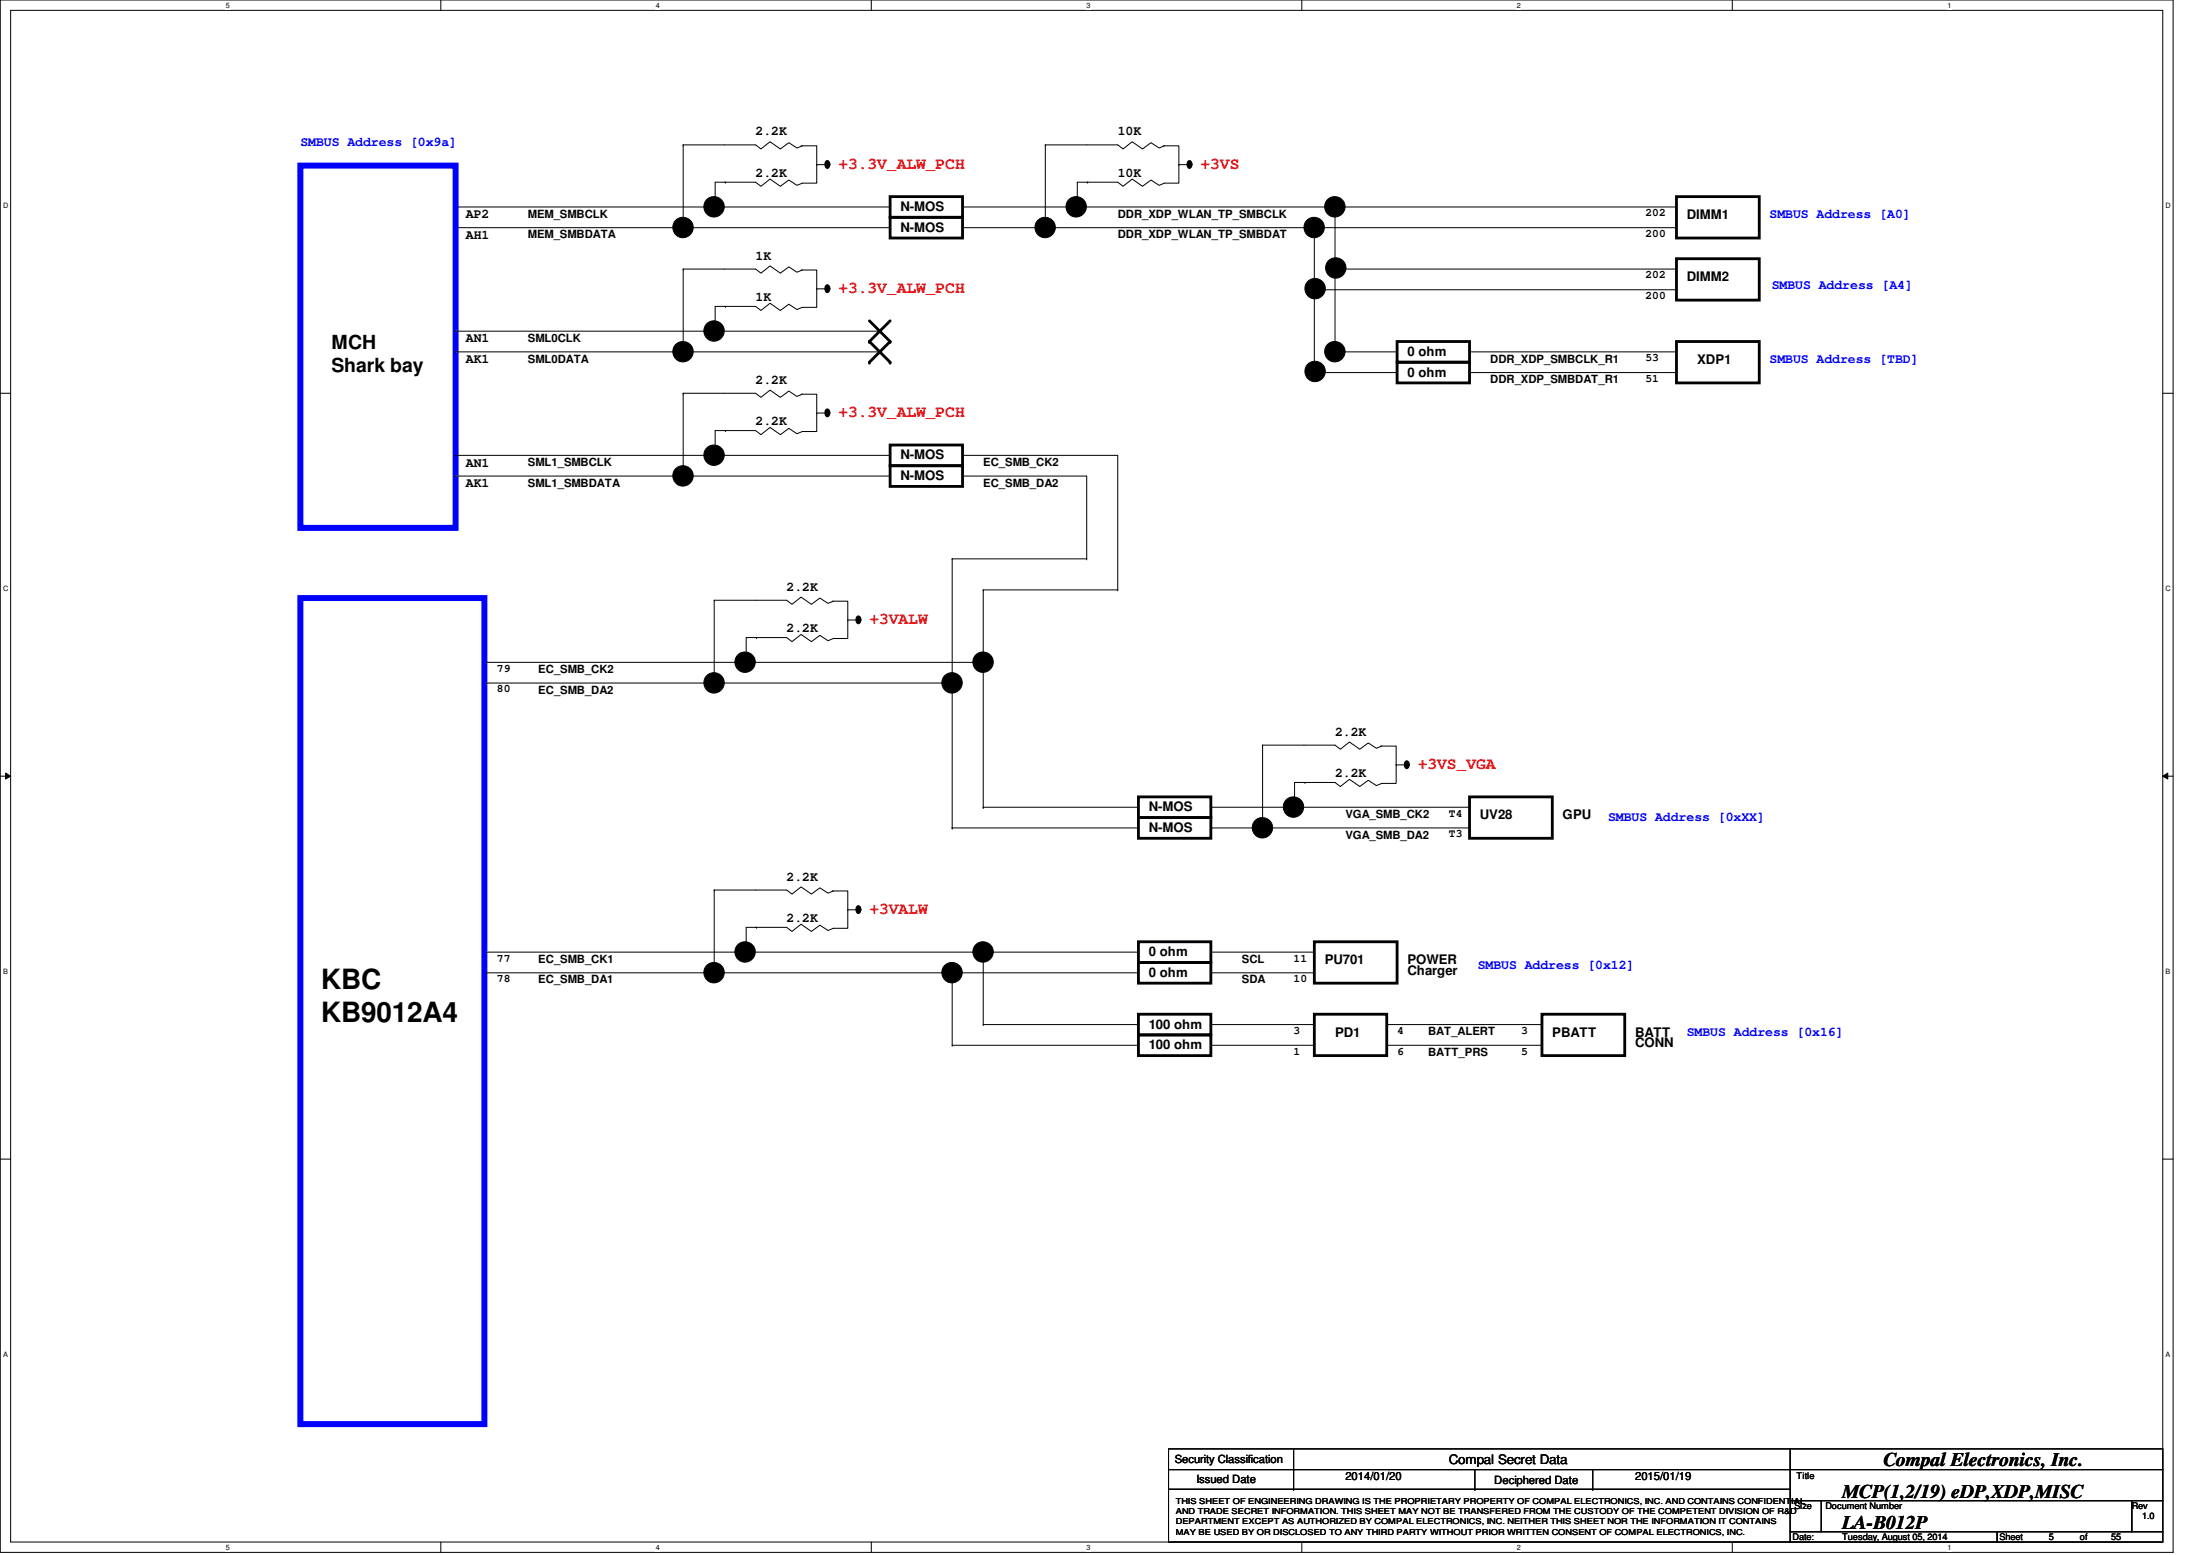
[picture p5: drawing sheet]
<svg xmlns="http://www.w3.org/2000/svg" width="297mm" height="210mm" viewBox="0 0 297 210" stroke-linecap="round" stroke-linejoin="round" font-family="sans-serif">
<path d="M0 0h293.4v209.5h-293.4zM1.4 1.4h290.6v206.8h-290.6z" fill="none" stroke="#000" stroke-width=".14"/>
<g fill="#fff">
<path d="M30.5 .2h.5v1.1h-.5z"/>
<path d="M30.5 208.3h.5v1.1h-.5z"/>
</g>
<path d="M59.5 0v1.4M59.5 208.2v1.3" fill="none" stroke="#000" stroke-width=".14"/>
<g fill="#fff">
<path d="M88.6 .2h.5v1.1h-.5z"/>
<path d="M88.6 208.3h.5v1.1h-.5z"/>
</g>
<path d="M117.6 0v1.4M117.6 208.2v1.3" fill="none" stroke="#000" stroke-width=".14"/>
<g fill="#fff">
<path d="M146.7 .2h.5v1.1h-.5z"/>
<path d="M146.7 208.3h.5v1.1h-.5z"/>
</g>
<path d="M175.8 0v1.4M175.8 208.2v1.3" fill="none" stroke="#000" stroke-width=".14"/>
<g fill="#fff">
<path d="M204.8 .2h.6v1.1h-.6z"/>
<path d="M204.8 208.3h.6v1.1h-.6z"/>
</g>
<path d="M233.9 0v1.4M233.9 208.2v1.3" fill="none" stroke="#000" stroke-width=".14"/>
<g fill="#fff">
<path d="M262.9 .2h.6v1.1h-.6z"/>
<path d="M262.9 208.3h.6v1.1h-.6z"/>
<path d="M.4 27.2h.7v1.1h-.7z"/>
<path d="M292.4 27.2h.7v1.1h-.7z"/>
<path d="M.4 78.9h.7v1.1h-.7z"/>
<path d="M292.4 78.9h.7v1.1h-.7z"/>
</g>
<path d="M0 53.1h1.4M292 53.1h1.4" fill="none" stroke="#000" stroke-width=".14"/>
<g fill="#fff">
<path d="M.4 130.6h.7v1.1h-.7z"/>
<path d="M292.4 130.6h.6v1.1h-.6z"/>
</g>
<path d="M0 104.8h1.4M.8 104.4l.6 .4-.6 .4zM292 104.8l.7-.4v.8zM292 104.8h1.4" fill="none" stroke="#000" stroke-width=".14"/>
<path d="M.8 104.4l.6 .4-.6 .4zM292 104.8l.7-.4v.8z" fill="#000"/>
<g fill="#fff">
<path d="M.4 182.3h.7v1.1h-.7z"/>
<path d="M292.4 182.3h.6v1.1h-.6z"/>
</g>
<g fill="none" stroke="#000" stroke-width=".14">
<path d="M92.2 19.6h.1M92.2 19.6h9.8l.7 .5 1.3-1 1.4 1 1.1-.8 1.1 .7 .7-.3M92.2 19.6v11.1M108.2 19.7h2.1v5h-2l-.7 .3-1.1-.7-1.1 .8-1.4-.9-1.3 .9-.7-.5h-5.4v2.7M141.1 19.6h.1M141.1 19.6h9.8l.7 .5 1.3-1 1.4 1 1.1-.8 1.1 .7 .7-.3M141.1 19.6v11.1M157.1 19.7h2.1v5h-2l-.7 .3-1.1-.7-1.1 .8-1.4-.9-1.3 .9-.7-.5h-5.4v2.7M61.5 27.9h.1M61.5 30.7h.1M61.5 27.9h58.7M61.5 30.7h58.7"/>
<path d="M92.2 30.7h.1M92.2 36.3h9.8l.7 .6 1.3-1 1.4 1 1.1-.9 1.1 .7 .7-.3M92.2 36.3h.1M92.2 36.3v11.2M96.4 27.9h.1M96.6 27.3h.1M98 24.6h.1M108.2 36.4h2.1v5.1h-2l-.7 .3-1.1-.7-1.1 .8-1.4-1-1.3 1-.7-.5h-5.4v2.6M110.3 22.2h.1M110.3 39h.1M110.3 22.2h1.8M110.3 39h1.8"/>
<path d="M111.5 21.7h.2a.58 .58 0 0 1 .4 .5 .58 .58 0 0 1-.4 .5 .61 .61 0 0 1-.2-1zM111.5 38.5l.2-.1a.58 .58 0 0 1 .4 .6 .58 .58 0 0 1-.4 .5 .61 .61 0 0 1-.2-1zM130 27.9h.1M130 30.7h.1M130 27.9h96.4M130 30.7h96.4M141.1 30.7h.1M145.5 27.3h.1M146.9 24.6h.1M159.2 22.2h.1M159.2 22.2h1.8M160.4 21.7h.2a.58 .58 0 0 1 .3 .5 .58 .58 0 0 1-.3 .5 .61 .61 0 0 1-.2-1z"/>
<path d="M177.5 32.1v17.3M177.5 39.1h48.9M180.3 27.9v20.1M180.3 36.3h46.1M226.4 36.3h.1M226.4 39.1h.1M226.4 27.9h.1M226.4 30.7h.1M61.5 47.5h.1M61.5 44.7h.1M61.5 47.5h57.3M61.5 44.7h57.3"/>
<path d="M92.2 47.5h.1M92.2 53.1h9.8l.7 .5 1.3-.9 1.4 .9 1.1-.8 1.1 .7 .7-.3M92.2 53.1h.1M92.2 53.1v11.2M96.6 44h.1M98 41.4h.1M98 58.1h.1M108.2 53.2h2.1v5.1h-2l-.7 .2-1.1-.7-1.1 .9-1.4-1-1.3 1-.7-.6h-5.4v2.7M110.3 55.8h.1M110.3 55.8h1.8M111.5 55.3l.2-.1a.58 .58 0 0 1 .4 .5 .58 .58 0 0 1-.4 .6 .61 .61 0 0 1-.2-1zM177.5 49.4h.1"/>
<path d="M177.5 50.3h.1M177.5 50.3h11.1M180.3 48h.1M180.3 47.5h8.3M188.6 47.5h.1M198.4 47.5h28M198.4 50.3h28M226.4 50.3h.1M226.4 47.5h.1M61.5 64.3h.1M61.5 61.5h.1M61.5 64.3h58.7"/>
<path d="M61.5 61.5h58.7M92.2 64.3h.1M96.4 61.5h.1M96.6 60.8h.1M128.6 75.4h.1M128.6 75.4v36.4M128.6 75.4h18.1M130 61.5h.1M130 64.3h.1M130 64.3h16.7v11.1M130 61.5h20.9v18.1M132.8 79.6h.1"/>
<path d="M132.8 79.6v29.4M132.8 79.6h18.1M146.7 75.4h.1M150.9 79.6h.1M65.7 92.2h.1M65.7 89.4h.1M65.7 92.2h62.9M65.7 89.4h67.1M96.4 81h9.8l.7 .6 1.3-1 1.4 1 1.1-.9 1.1 .7 .7-.2M96.4 81h.1M96.4 92.2h.1M96.4 81v11.2"/>
<path d="M100.6 89.4h.1M100.7 88.7h.1M102.1 86.1h.1M112.3 81.2h2.2v5h-2l-.7 .3-1.1-.7-1.1 .8-1.4-1-1.3 1-.7-.5h-5.5v2.6M114.5 83.7h.1M114.5 83.7h1.8M115.7 83.2l.2-.1a.58 .58 0 0 1 .3 .6 .58 .58 0 0 1-.3 .5 .61 .61 0 0 1-.2-1zM128.6 92.2h.1M132.8 89.4h.1M128.6 111.8h.1M128.6 111.8h25.1M132.8 109h.1"/>
<path d="M132.8 109h20.9M163.5 109h34.9M163.5 111.8h34.9M170.5 100.6h9.8l.7 .5 1.2-.9 1.4 .9 1.1-.8 1.1 .7 .8-.3M170.5 100.6h.1M170.5 111.8h.1M170.5 100.6v11.2M174.7 109h.1M174.8 108.3h.1M176.2 105.6h.1M186.4 100.7h2.1v5h-1.9l-.8 .3-1.1-.7-1.1 .9-1.4-1-1.2 1-.7-.6h-5.5v2.7M188.5 103.3h.1"/>
<path d="M188.5 103.3h1.8M189.8 102.8l.1-.1a.58 .58 0 0 1 .4 .5 .58 .58 0 0 1-.4 .6 .61 .61 0 0 1-.1-1zM198.4 109h.1M198.4 111.8h.1M65.7 131.3h.1M65.7 128.5h.1M65.7 131.3h88M65.7 128.5h88M96.4 120.1h9.8l.7 .6 1.3-1 1.4 1 1.1-.9 1.1 .8 .7-.3M96.4 120.1h.1M96.4 131.3h.1M96.4 120.1v11.2"/>
<path d="M100.6 128.5h.1M100.7 127.8h.1M102.1 125.2h.1M112.3 120.3h2.2v5h-2l-.7 .3-1.1-.7-1.1 .8-1.4-.9-1.3 .9-.7-.5h-5.5v2.6M114.5 122.8h.1M114.5 122.8h1.8M115.7 122.3h.2a.58 .58 0 0 1 .3 .5 .58 .58 0 0 1-.3 .5 .61 .61 0 0 1-.2-1zM128.6 131.3v9.8M132.8 138.3h.1M132.8 128.5v9.8M132.8 138.3h20.9M153.7 138.3h.1"/>
<path d="M153.7 128.5h.1M153.7 131.3h.1M163.5 131.3h14M163.5 128.5h14M163.5 138.3h14M177.5 138.3h.1M177.5 128.5h.1M177.5 131.3h.1M187.2 138.3h21M208.2 138.3h.1M0 156.5h1.4M128.6 141.1h.1"/>
<path d="M128.6 141.1h25.1M153.7 141.1h.1M163.5 141.1h14M177.5 141.1h.1M187.2 141.1h21M208.2 141.1h.1M292 156.5h1.4M157.8 195.6h83.9v2.8h-83.9zM157.8 198.4h83.9v2.6h-83.9zM174.7 198.4h.1M174.7 195.6v5.4M199.1 198.4v2.6"/>
<path d="M215 198.4v2.6M241.7 195.6h50.3v2.8h-50.3zM241.7 198.4h50.3v4.2h-50.3zM157.8 201h83.9v7.2h-83.9zM174.7 201h.1M199.1 201h.1M215 201h.1M241.7 202.6h4.2v4.2h-4.2zM241.7 206.8h28v1.4h-28zM245.9 202.6h41.9v4.2h-41.9zM269.7 206.8h22.3v1.4h-22.3zM287.8 202.6h4.2v4.2h-4.2z"/>
<circle cx="92.2" cy="30.7" r="1.38"/>
<circle cx="96.4" cy="27.9" r="1.38"/>
<circle cx="141.1" cy="30.7" r="1.38"/>
<circle cx="145.3" cy="27.9" r="1.38"/>
<circle cx="177.4" cy="30.7" r="1.38"/>
<circle cx="177.6" cy="39" r="1.38"/>
<circle cx="180.2" cy="27.9" r="1.38"/>
<circle cx="180.4" cy="36.2" r="1.38"/>
<circle cx="92.2" cy="47.5" r="1.38"/>
<circle cx="96.4" cy="44.7" r="1.38"/>
<circle cx="177.6" cy="50.1" r="1.38"/>
<circle cx="180.2" cy="47.5" r="1.38"/>
<circle cx="92.2" cy="64.2" r="1.38"/>
<circle cx="96.4" cy="61.4" r="1.38"/>
<circle cx="96.4" cy="92.2" r="1.38"/>
<circle cx="100.6" cy="89.4" r="1.38"/>
<circle cx="128.5" cy="92.2" r="1.38"/>
<circle cx="132.7" cy="89.4" r="1.38"/>
<circle cx="170.4" cy="111.7" r="1.38"/>
<circle cx="174.6" cy="108.9" r="1.38"/>
<circle cx="96.4" cy="131.3" r="1.38"/>
<circle cx="100.6" cy="128.5" r="1.38"/>
<circle cx="128.5" cy="131.3" r="1.38"/>
<circle cx="132.7" cy="128.5" r="1.38"/>
</g>
<g fill="#000">
<path d="M111.5 21.7h.2a.58 .58 0 0 1 .4 .5 .58 .58 0 0 1-.4 .5 .61 .61 0 0 1-.2-1z" fill-rule="evenodd"/>
<path d="M111.5 38.5l.2-.1a.58 .58 0 0 1 .4 .6 .58 .58 0 0 1-.4 .5 .61 .61 0 0 1-.2-1z" fill-rule="evenodd"/>
<path d="M160.4 21.7h.2a.58 .58 0 0 1 .3 .5 .58 .58 0 0 1-.3 .5 .61 .61 0 0 1-.2-1z" fill-rule="evenodd"/>
<path d="M111.5 55.3l.2-.1a.58 .58 0 0 1 .4 .5 .58 .58 0 0 1-.4 .6 .61 .61 0 0 1-.2-1z" fill-rule="evenodd"/>
<path d="M115.7 83.2l.2-.1a.58 .58 0 0 1 .3 .6 .58 .58 0 0 1-.3 .5 .61 .61 0 0 1-.2-1z" fill-rule="evenodd"/>
<path d="M189.8 102.8l.1-.1a.58 .58 0 0 1 .4 .5 .58 .58 0 0 1-.4 .6 .61 .61 0 0 1-.1-1z" fill-rule="evenodd"/>
<path d="M115.7 122.3h.2a.58 .58 0 0 1 .3 .5 .58 .58 0 0 1-.3 .5 .61 .61 0 0 1-.2-1z" fill-rule="evenodd"/>
<circle cx="92.2" cy="30.7" r="1.38"/>
<circle cx="96.4" cy="27.9" r="1.38"/>
<circle cx="141.1" cy="30.7" r="1.38"/>
<circle cx="145.3" cy="27.9" r="1.38"/>
<circle cx="177.4" cy="30.7" r="1.38"/>
<circle cx="177.6" cy="39" r="1.38"/>
<circle cx="180.2" cy="27.9" r="1.38"/>
<circle cx="180.4" cy="36.2" r="1.38"/>
<circle cx="92.2" cy="47.5" r="1.38"/>
<circle cx="96.4" cy="44.7" r="1.38"/>
<circle cx="177.6" cy="50.1" r="1.38"/>
<circle cx="180.2" cy="47.5" r="1.38"/>
<circle cx="92.2" cy="64.2" r="1.38"/>
<circle cx="96.4" cy="61.4" r="1.38"/>
<circle cx="96.4" cy="92.2" r="1.38"/>
<circle cx="100.6" cy="89.4" r="1.38"/>
<circle cx="128.5" cy="92.2" r="1.38"/>
<circle cx="132.7" cy="89.4" r="1.38"/>
<circle cx="170.4" cy="111.7" r="1.38"/>
<circle cx="174.6" cy="108.9" r="1.38"/>
<circle cx="96.4" cy="131.3" r="1.38"/>
<circle cx="100.6" cy="128.5" r="1.38"/>
<circle cx="128.5" cy="131.3" r="1.38"/>
<circle cx="132.7" cy="128.5" r="1.38"/>
</g>
<g fill="none" stroke="#000" stroke-width=".38">
<path d="M120.2 26.5h9.8v2.8h-9.8zM120.2 29.3h9.8v2.8h-9.8zM226.4 34.9h11.1v5.6h-11.1zM226.4 26.5h11.1v5.6h-11.1zM117.4 43.3l2.8 2.8-2.8 2.8M120.2 43.3l-2.8 2.8 2.8 2.8M188.6 46.1h9.8v2.8h-9.8zM188.6 48.9h9.8v2.8h-9.8zM226.4 46.1h11.1v5.6h-11.1zM120.2 62.9h9.8v2.8h-9.8zM120.2 60.1h9.8v2.8h-9.8zM153.7 110.4h9.8v2.8h-9.8z"/>
<path d="M153.7 107.6h9.8v2.8h-9.8zM198.4 107.6h11.2v5.6h-11.2zM153.7 139.7h9.8v2.8h-9.8zM153.7 136.9h9.8v2.8h-9.8zM153.7 129.9h9.8v2.8h-9.8zM153.7 127.1h9.8v2.8h-9.8zM177.5 136.9h9.7v5.6h-9.7zM177.5 127.1h11.1v5.6h-11.1zM208.2 136.9h11.2v5.6h-11.2z"/>
</g>
<path d="M40.6 22.4h20.9v48.8h-20.9zM40.6 80.7h24.8v111.5h-24.8z" fill="none" stroke="#00f" stroke-width=".8"/>
<g fill="#000">
<circle cx="117.4" cy="48.9" r=".19"/>
<circle cx="117.4" cy="46.1" r=".19"/>
<circle cx="120.2" cy="48.9" r=".19"/>
<circle cx="120.2" cy="46.1" r=".19"/>
</g>
<g font-size="3.8">
<text x="43.3" y="133.4">KBC</text>
<text x="43.3" y="137.9">KB9012A4</text>
</g>
<g font-size="2.6">
<text x="44.7" y="47.1">MCH</text>
<text x="44.7" y="50.2">Shark bay</text>
<text x="254.3" y="198">Compal Electronics, Inc.</text>
<text x="248.7" y="202.1">MCP(1,2/19) eDP,XDP,MISC</text>
<text x="248.7" y="206.3">LA-B012P</text>
</g>
<g font-size="2.2" fill="#f00">
<text x="113.2" y="22.8">+3.3V_ALW_PCH</text>
<text x="162.1" y="22.8">+3VS</text>
<text x="113.2" y="39.5">+3.3V_ALW_PCH</text>
<text x="113.2" y="56.3">+3.3V_ALW_PCH</text>
<text x="117.4" y="84.2">+3VALW</text>
<text x="191.4" y="103.8">+3VS_VGA</text>
<text x="117.4" y="123.4">+3VALW</text>
</g>
<g font-size="1.8" fill="#00f">
<text x="40.6" y="19.7">SMBUS Address [0x9a]</text>
<text x="238.9" y="29.5">SMBUS Address [A0]</text>
<text x="239.2" y="38.9">SMBUS Address [A4]</text>
<text x="238.9" y="49">SMBUS Address [TBD]</text>
<text x="217.1" y="110.8">SMBUS Address [0xXX]</text>
<text x="199.5" y="130.8">SMBUS Address [0x12]</text>
<text x="227.8" y="139.8">SMBUS Address [0x16]</text>
</g>
<g font-size="1.8">
<text x="102" y="18.3">2.2K</text>
<text x="102" y="23.9">2.2K</text>
<text x="150.9" y="18.3">10K</text>
<text x="150.9" y="23.9">10K</text>
<text x="62.9" y="29.5">AP2</text>
<text x="121.6" y="28.5">N-MOS</text>
<text x="227.8" y="29.6">DIMM1</text>
<text x="62.9" y="32.3">AH1</text>
<text x="102" y="35.1">1K</text>
<text x="121.6" y="31.3">N-MOS</text>
<text x="102" y="40.6">1K</text>
<text x="227.8" y="38">DIMM2</text>
<text x="62.9" y="46.2">AN1</text>
<text x="62.9" y="49">AK1</text>
<text x="102" y="51.8">2.2K</text>
<text x="190" y="48">0 ohm</text>
<text x="190" y="50.8">0 ohm</text>
<text x="229.1" y="49.1">XDP1</text>
<text x="102" y="57.4">2.2K</text>
<text x="62.9" y="63">AN1</text>
<text x="62.9" y="65.8">AK1</text>
<text x="121.6" y="62">N-MOS</text>
<text x="121.6" y="64.8">N-MOS</text>
<text x="106.2" y="79.8">2.2K</text>
<text x="106.2" y="85.3">2.2K</text>
<text x="180.3" y="99.3">2.2K</text>
<text x="180.3" y="104.9">2.2K</text>
<text x="155.1" y="109.5">N-MOS</text>
<text x="155.1" y="112.3">N-MOS</text>
<text x="199.8" y="110.6">UV28</text>
<text x="211" y="110.6">GPU</text>
<text x="106.2" y="118.9">2.2K</text>
<text x="106.2" y="124.5">2.2K</text>
<text x="155.1" y="129.1">0 ohm</text>
<text x="155.1" y="131.9">0 ohm</text>
<text x="178.9" y="130.2">PU701</text>
<text x="190" y="130.2">POWER</text>
<text x="190" y="131.6">Charger</text>
<text x="155.1" y="138.9">100 ohm</text>
<text x="155.1" y="141.6">100 ohm</text>
<text x="180.3" y="140">PD1</text>
<text x="209.6" y="140">PBATT</text>
<text x="220.8" y="140">BATT</text>
<text x="220.8" y="141.4">CONN</text>
<text x="195.6" y="197.6">Compal Secret Data</text>
</g>
<g font-size="1.5">
<text x="71.3" y="29.4">MEM_SMBCLK</text>
<text x="150.9" y="29.4">DDR_XDP_WLAN_TP_SMBCLK</text>
<text x="222.2" y="29.2">202</text>
<text x="71.3" y="32.2">MEM_SMBDATA</text>
<text x="150.9" y="32.2">DDR_XDP_WLAN_TP_SMBDAT</text>
<text x="222.2" y="32">200</text>
<text x="222.2" y="40.4">200</text>
<text x="222.2" y="37.6">202</text>
<text x="71.3" y="46.1">SML0CLK</text>
<text x="71.3" y="48.9">SML0DATA</text>
<text x="201.2" y="51.7">DDR_XDP_SMBDAT_R1</text>
<text x="201.2" y="48.9">DDR_XDP_SMBCLK_R1</text>
<text x="222.2" y="48.8">53</text>
<text x="222.2" y="51.6">51</text>
<text x="71.3" y="62.9">SML1_SMBCLK</text>
<text x="71.3" y="65.7">SML1_SMBDATA</text>
<text x="132.8" y="62.9">EC_SMB_CK2</text>
<text x="132.8" y="65.7">EC_SMB_DA2</text>
<text x="67.1" y="90.7">79</text>
<text x="67.1" y="93.5">80</text>
<text x="72.7" y="93.6">EC_SMB_DA2</text>
<text x="72.7" y="90.8">EC_SMB_CK2</text>
<text x="181.6" y="110.4">VGA_SMB_CK2</text>
<text x="181.6" y="113.2">VGA_SMB_DA2</text>
<text x="195.6" y="113">T3</text>
<text x="195.6" y="110.2">T4</text>
<text x="67.1" y="129.8">77</text>
<text x="72.7" y="130">EC_SMB_CK1</text>
<text x="167.7" y="130">SCL</text>
<text x="174.7" y="129.8">11</text>
<text x="67.1" y="132.6">78</text>
<text x="72.7" y="132.8">EC_SMB_DA1</text>
<text x="167.7" y="132.8">SDA</text>
<text x="174.7" y="132.6">10</text>
<text x="174.7" y="139.6">3</text>
<text x="174.7" y="142.4">1</text>
<text x="188.6" y="139.6">4</text>
<text x="188.6" y="142.4">6</text>
<text x="192.8" y="139.7">BAT_ALERT</text>
<text x="192.8" y="142.5">BATT_PRS</text>
<text x="205.4" y="139.6">3</text>
<text x="205.4" y="142.4">5</text>
<text x="158.6" y="197.5">Security Classification</text>
<text x="161.5" y="200.2">Issued Date</text>
<text x="181.6" y="199.8">2014/01/20</text>
<text x="201.8" y="200.3">Deciphered Date</text>
<text x="220.8" y="199.8">2015/01/19</text>
</g>
<g font-size="1.2">
<text x="242.3" y="203.7">Size</text>
<text x="242.6" y="199.6">Title</text>
<text x="246.5" y="203.7">Document Number</text>
<text x="287.8" y="203.7">Rev</text>
<text x="242" y="207.9">Date:</text>
<text x="248.7" y="207.9">Tuesday, August 05, 2014</text>
<text x="270" y="207.9">Sheet</text>
<text x="276.6" y="207.9">5</text>
<text x="280.8" y="207.9">of</text>
<text x="285" y="207.9">55</text>
<text x="289.2" y="205.1">1.0</text>
</g>
<g font-size="1.1">
<text x="158.7" y="203.1">THIS SHEET OF ENGINEERING DRAWING IS THE PROPRIETARY PROPERTY OF COMPAL ELECTRONICS, INC. AND CONTAINS CONFIDENTIAL</text>
<text x="158.7" y="204.4">AND TRADE SECRET INFORMATION. THIS SHEET MAY NOT BE TRANSFERED FROM THE CUSTODY OF THE COMPETENT DIVISION OF R&amp;D</text>
<text x="158.7" y="205.8">DEPARTMENT EXCEPT AS AUTHORIZED BY COMPAL ELECTRONICS, INC. NEITHER THIS SHEET NOR THE INFORMATION IT CONTAINS</text>
<text x="158.7" y="207.1">MAY BE USED BY OR DISCLOSED TO ANY THIRD PARTY WITHOUT PRIOR WRITTEN CONSENT OF COMPAL ELECTRONICS, INC.</text>
</g>
<g font-size="1">
<text x="30.5" y="1.1">5</text>
<text x="88.6" y="1.1">4</text>
<text x="146.7" y="1.1">3</text>
<text x="204.8" y="1.1">2</text>
<text x="262.9" y="1.1">1</text>
<text x=".4" y="28.1">D</text>
<text x="292.4" y="28.1">D</text>
<text x=".4" y="79.8">C</text>
<text x="292.4" y="79.8">C</text>
<text x=".4" y="131.5">B</text>
<text x="292.4" y="131.5">B</text>
<text x=".4" y="183.2">A</text>
<text x="292.4" y="183.2">A</text>
<text x="30.5" y="209.2">5</text>
<text x="88.6" y="209.2">4</text>
<text x="146.7" y="209.2">3</text>
<text x="204.8" y="209.2">2</text>
<text x="262.9" y="209.2">1</text>
</g>
</svg>
